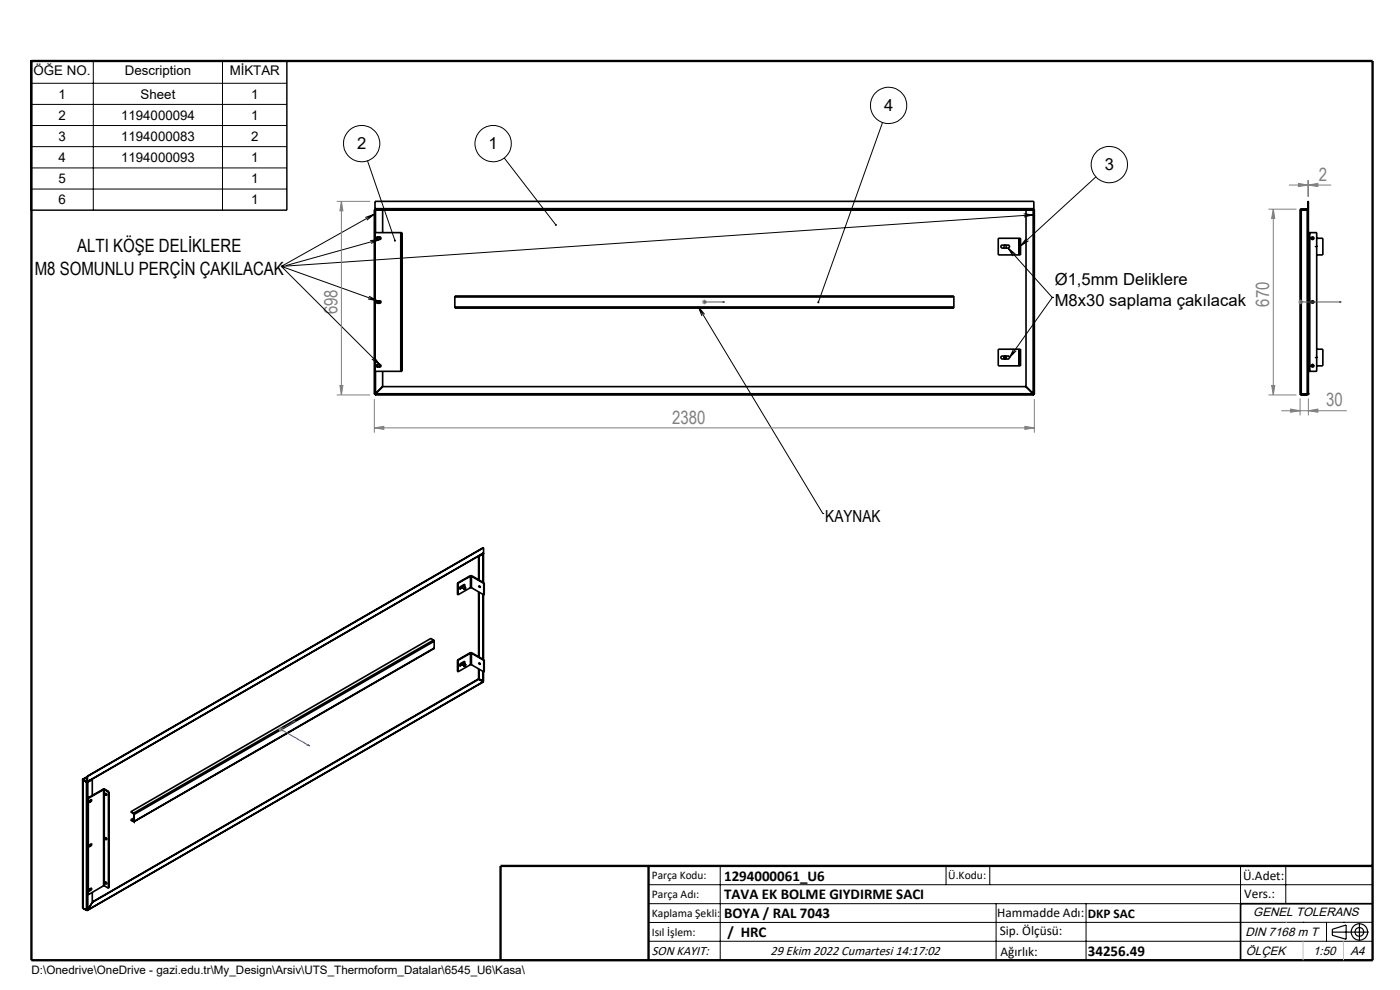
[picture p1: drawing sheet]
<svg xmlns="http://www.w3.org/2000/svg" width="297mm" height="210mm" viewBox="0 0 297 210" stroke-linecap="round" stroke-linejoin="round" font-family="sans-serif">
<g fill="none" stroke="#000" stroke-width=".35">
<path d="M79.6 44.3v.2h139.7v-.2M79.6 44.3v-1.6h139.7v1.6M79.6 44.3h139.7M79.7 49.3v-4.8h-.3v39.1M79.9 50.4l.7-.1a.27 .27 0 0 1 .2 .3 .27 .27 0 0 1-.3 .2l-.6-.1zM80.2 50.3l-.2 .1v.3l.2 .1M80.4 50.3l.2 .1v.3l-.2 .1M81.2 44.5v4.8M81.2 44.6h136.5M85 49.3h.1M85 49.3h-5.4v29.5h5.4M85 49.3v29.5"/>
<path d="M85.1 49.3h.2v29.5h-.2M85.1 49.3v29.5M212.4 52.1l1.6-.1a.33 .33 0 0 1 .1 .4 .33 .33 0 0 1-.2 .2h-1.3a.33 .33 0 0 1-.3-.2 .33 .33 0 0 1 .1-.3zM216.1 50.5h.2M216.1 54.1h.2M216.1 50.5v3.6M216.1 50.5h-4.3v3.6h4.3M216.3 50.5h.2v3.6h-.2M216.3 50.5v3.6M217.7 44.5v37.5M275.8 44.6v38.9M276 44.5l-.2 .1"/>
<path d="M276 44.5h.1M276 44.4l-.2 .2M276 44.5h1.4M276 44.4v39.4M276 44.4h1.4M277.4 44.4v.1M277.5 44.3l-.1 .1M277.5 44.3v-1.6l.1 1.6M277.5 44.3h.1M277.6 44.3l-.2 .2M277.6 49.3h.1M277.7 49.3h.1"/>
<path d="M277.7 49.3v29.5M277.8 49.3h1.5v29.5h-1.5M277.8 49.3v29.5M278.2 50.5h.5M279.3 52.2v.2M279.3 50.5h1.3v3.6h-1.3M79.7 78.8v4.7M79.9 77.4l.7-.1a.27 .27 0 0 1 .2 .3 .27 .27 0 0 1-.3 .2h-.6zM79.9 63.9l.7-.1a.27 .27 0 0 1 .2 .3 .27 .27 0 0 1-.3 .2l-.6-.1zM80.2 63.8l-.2 .1v.3l.2 .1M80.2 77.3l-.2 .1v.3l.2 .1M80.4 63.8l.2 .1v.3l-.2 .1"/>
<path d="M80.4 77.3l.2 .1v.3l-.2 .1M81.2 78.8v3.2M85 78.8h.1M96.5 65.1v.3h105.9v-.3M96.5 63v-.2h105.9v.2M96.5 63h105.9M96.5 65.1h105.9M96.5 63v2.1M202.4 63v2.1M212.4 75.6h1.6a.33 .33 0 0 1 .1 .3 .33 .33 0 0 1-.2 .3h-1.3a.33 .33 0 0 1-.3-.3 .33 .33 0 0 1 .1-.3zM216.1 77.6h.2M216.1 74.1h.2"/>
<path d="M216.1 74.1h-4.3v3.5h4.3M216.1 74.1v3.5M216.3 74.1h.2v3.5h-.2M216.3 74.1v3.5M277.6 78.8h.1M277.7 78.8h.1M278.2 77.6h.5M279.3 75.8v.1M279.3 74.1h1.3v3.5h-1.3M79.4 83.6h.2M79.6 83.8h139.7M79.6 83.6v.2"/>
<path d="M79.7 83.5l-.1 .3M79.7 83.5l-.3 .1M79.7 83.5l-.1 .1M79.7 83.5h.1M79.7 83.5h139.5M81.2 82l-1.5 1.5M81.2 82h136.5M217.7 82l1.5 1.5M219.2 83.5l.1 .3M219.2 83.5l.1 .1M219.2 83.5l.2 .1M219.2 83.5v-39h.2v39.1"/>
<path d="M219.2 83.5h.1M219.3 83.6v.2M219.3 83.6h.1M275.8 83.5l.2 .1M275.8 83.5l.2 .3M276 83.6h.1M276 83.8h1.3M276 83.6h1.4M277.6 83.5v-39h-.3v39.3M277.6 83.5l-.3 .1M277.6 83.5l-.3 .3M277.6 83.5h.1"/>
<path d="M101.5 118h.1M101.5 118l.1 5M101.5 118v5M101.7 117.9h.1M102.4 117.4h.1M102.4 117.4l-.9 .6M102.4 117.4l.1 .1M102.5 117.5v6.1M102.6 117.4l-.1 .1M102.6 117.4l-84.1 48.5M102.6 117.4v6.2M102.6 117.3v.1"/>
<path d="M102.6 116.2v1.1M102.6 116.2l-84 48.5M102.6 117.3l-84 48.5M102.6 116.2l-84.1 48.5M92 135.8l.1 .2M92 135.8l-63.7 36.7M92 135.8l-.6-.4-63.6 36.8M92.1 137.5l-63.7 36.8M92.1 136l-63.6 36.7M92.1 136v1.5M92.1 137.5l-63.6 36.7M97 123.7l.2 2.5"/>
<path d="M97 123.7h.2M97.2 123.7v2.5M97.5 124.8h.1M97.6 124.8l.1 .1M97.8 124.3v.3l.8 .4M97.9 124.6l-.3 .2M98 124.7l-.3 .2M98.1 124.2l.6 .4M98.5 124.5l.1-.3-.1-.2-.9 .5-.1 .3 .2 .1M98.5 124l-.1 .4M98.6 124.7h.2l-.2 .3-.1-.1zM99.7 138.5h.4"/>
<path d="M99.7 122.2h.4M99.7 138.5l-2.7 1.5M99.7 138.5l.1 .1M99.7 122.2l-2.7 1.5M99.7 122.2h.1M99.8 138.6h.2M99.8 124.7h.2M99.8 122.2h.2M99.8 122.2v2.5M99.8 138.6v2.4M99.8 138.6l-2.6 1.5M99.8 124.7l-2.6 1.5"/>
<path d="M99.8 122.2l-2.6 1.5M100 138.6l2.6 1.5M100 122.2v2.5M100 138.6v2.4M100 122.2l2.6 1.5M100 124.7l2.6 1.5M100.1 138.5l-.1 .1M100.1 138.5l2.6 1.5M100.1 122.2h-.1M100.1 122.2l2.6 1.5M101.5 125.5v13.8M101.6 125.6v13.8"/>
<path d="M101.6 124.3l.2 .3zM101.7 124.3l.1 .2M101.8 124.5h.1M102.5 126.1v13.8M102.6 126.2v13.7M102.6 123.7v2.5M102.7 123.7l-.1 2.5M102.7 123.7h-.1M97 140l.2 2.5M97 140l.2 .1M97.2 140.1v2.4M97.6 141.1l-.1 .1"/>
<path d="M97.6 141.1l.1 .1M97.8 140.7v.2l.7 .4M97.9 141l-.3 .1M98 141l-.3 .2M98.1 140.6l.6 .4M98.5 140.8v-.5l-.9 .5-.1 .4h.2M98.5 140.3l-.1 .4M98.6 141l.2 .1-.2 .2zM98.6 141.3h.1M98.8 141.1a.17 .17 0 0 0-.3 0 .17 .17 0 0 0 .1 .2M99.8 141h.2M99.8 141l-2.6 1.5"/>
<path d="M100 141l2.6 1.5M101.5 144h.1M101.5 144l.1 .1M101.5 144l-81.9 47.3M101.5 141.9v2.1M101.5 144l.9 .6M101.6 144.1l-82 47.3M101.6 144.1l.9 .5M101.6 141.9v2.2M101.6 140.6l.2 .3zM101.7 144.1h.1M101.7 144.1l.7 .5"/>
<path d="M101.7 140.6l.1 .3M101.8 140.9h.1M102.4 144.6h.1M102.5 144.6l-83.9 48.5M102.5 144.6l-83.8 48.4M102.5 142.4v2.2M102.6 142.5l-.1 2.1M102.6 140.1v2.4M102.7 140l-.1 .1M102.7 140l-.1 2.5M17.5 165.4l.1 27.2M17.6 165.4h.1"/>
<path d="M17.6 165.4l.7 .5M17.6 165.3v.1M17.6 165.4l.9 .5M17.6 165.3l.9 .5M17.6 165.4l.8 .4M18.3 165.9h.3M18.3 165.9v27.2l.3-.1M18.4 165.8l-.1 .1M18.4 165.8l.1 .1M18.5 165.8h.1M18.5 165.8v.1M18.5 164.8l-.9 .5"/>
<path d="M18.5 164.7h.1M18.5 164.7v1.1M18.6 165.8l-.1 .1M18.6 165.8v.1M18.6 164.7v1.1M18.6 165.9v27.1M18.7 169.4v20.4M18.8 170.1h.1M18.9 170l.1 .1M18.9 179.3l.1 .2M18.9 170h.1M18.9 179.4h.1"/>
<path d="M18.9 179.5l-.1 .1M18.9 170.1l.1 .1M18.9 179.5l.1 .1M19 170v.1M19 179.4h.1M19.1 169.9h.1M19.1 169.7v.2M19.1 179.1v.1M19.1 169.9l-.1 .1M19.1 179.2l.1 .1M19.1 179.2l-.1 .2M19.2 169.7v.2"/>
<path d="M19.2 179.1v.2M19.2 169.9l-.1 .1M19.2 179.3l-.1 .1M19.2 170h.1M19.2 170l-.3 .1M19.2 179.3l.1 .1M19.2 179.3l-.3 .2M19.3 170l.1-.4-.5 .3-.1 .3h.2M19.3 179.4l.1-.2v-.2l-.5 .3-.1 .3h.2M19.3 170l-.3 .2M19.3 179.4l-.3 .2M19.3 169.6l-.1 .4"/>
<path d="M19.3 179l-.1 .3M19.6 165.4l-1 .5M19.6 165.4v3.4M19.6 165.4l-1 .4M21.9 167.4h.3M21.9 167.4l-3.3 1.9 .1 .1M21.9 167.4l.1 .1M22 167.5h.1M22 167.5l-3.3 1.9M22 167.5v20.4M22.1 167.5v20.4M22.1 167.5l.9 .5"/>
<path d="M22.2 167.4l-.1 .1M22.2 167.4l.9 .5M22.3 168.3l.3 .1v.3l-.2-.1zM22.3 177.7h.2a.19 .19 0 0 1 .2 .2 .19 .19 0 0 1-.3 .2 .19 .19 0 0 1-.1-.3zM22.4 168.3l.2 .4M22.4 177.7l.2 .3M23 168v20.4M23.1 167.9l-.1 .1M23.1 167.9l-.1 20.5M27.8 172.2l.5 .3M27.8 172.2l.5 .4M27.8 173.9l.5 .4"/>
<path d="M27.8 173.9l.5 .3M28.3 172.5l.2 .2M28.3 172.6l.1 .1M28.3 172.5v.1M28.3 174.2v.1M28.4 174.2h-.1M28.4 174.2h.1M28.4 172.7h.1M28.4 172.7v1.5M28.4 173.5l-.6 .4M28.5 174.2l-.2 .1M28.5 172.7v1.5"/>
<path d="M17.5 192.5l.1 .1M17.6 192.6l.8 .5M17.6 192.7h.1M18.4 193.1h.1M18.6 189.7l.1 .1M18.6 193h.1M18.7 193l-.3 .1M18.9 188.8h.1M18.9 188.8l.1 .1M18.9 188.9h-.1M18.9 188.9l.1 .1M19 188.8h.1"/>
<path d="M19.1 188.6h.1M19.1 188.6l.1 .1M19.1 188.6l-.1 .2M19.2 188.5v.2M19.2 188.7l-.1 .1M19.2 188.8h.1M19.2 188.8l-.3 .1M19.3 188.8l.1-.2v-.2l-.5 .3-.1 .2 .2 .1M19.3 188.8l-.3 .2M19.3 188.4l-.1 .4M19.6 191.4h.1M19.6 189.3v2.1"/>
<path d="M19.6 191.4l-1 1.6M19.6 191.4l-.9 1.6M22 187.9h.1M22 187.9l-3.3 1.9M22.1 187.9l.9 .5M22.4 187.1l.2 .3M291.2 191.7h-28v12"/>
<circle cx="213.3" cy="52.3" r=".24"/>
<circle cx="278.4" cy="50.5" r=".26"/>
<circle cx="213.3" cy="75.8" r=".24"/>
<circle cx="213.3" cy="75.8" r=".19"/>
<circle cx="278.4" cy="64.1" r=".28"/>
<circle cx="278.4" cy="77.6" r=".26"/>
<circle cx="22.4" cy="187.3" r=".19"/>
</g>
<g fill="none" stroke="#000" stroke-width=".21">
<path d="M6.5 12.8h54.4v31.8h-54.4zM6.5 17.7h54.4M19.8 12.8v31.8M47.2 12.8v31.8M6.5 22.1h54.4M6.5 26.6h54.4M6.5 31.1h54.4M6.5 35.6h54.4M78 34.1l5.8 16.9M107 33.5l10.9 14.2M187.2 26l-13.6 38.1M232.5 37.5l-16 14.7"/>
<path d="M6.5 40.1h54.4M59.7 56.5h.1M59.7 56.5l20.4 7.3M59.7 56.5l20.8 20.8M60.7 56.3h.1M79.4 45.4l-19.7 11.1M79.4 45.4l-1.6 1.3M79.4 45.4l-1.9 .7M80.5 50.8l-19.8 5.5M80.5 50.8l-1.8 .8M80.5 50.8l-2 .2M213.9 52.6l9.3 10.5"/>
<path d="M213.9 52.6l1.5 1.3M213.9 52.6l1 1.7M217.2 45.4l2 .2M217.7 50.6l-1.2 1.6M218.2 51.1l-1.7 1.1M219.2 45.6l-159.5 10.9M219.2 45.6l-2 .4M278.3 50.5h.3M278.4 50.4v.3M279 52.3h.3M279.2 52.2v.2M78.1 63.4l2 .4"/>
<path d="M78.3 62.8l1.8 1M78.9 76.2l1.6 1.1M79.3 75.7l1.2 1.6M148.2 65.1l26.4 43.8M148.2 65.1l1.3 1.6M148.2 65.1l.7 1.9M213.1 75.8h.3M213.3 75.7v.3M215.1 74l-.9 1.8M215.6 74.4l-1.4 1.4M223.2 63.1h.1M223.2 63.1l-9 12.7"/>
<path d="M278.3 77.6h.3M278.3 64.1h.3M278.4 63.9v.3M278.4 77.5v.2M279 75.8h.3M279.2 75.7v.3M174.6 108.9h.1M137.6 187.7h153.6M137.6 191.7h153.6M137.6 199.7h153.6M152.8 183.7v20M200.7 183.7v4"/>
<path d="M210 183.7v4M211.3 191.7v12M230.4 191.7v12M263.2 183.7v20M272.8 183.7v8M276.4 195.6h.1M281.4 195.6v4.1M285 195.6h.1M291.2 195.6l-153.6 .1"/>
<circle cx="76.7" cy="30.5" r="3.8"/>
<circle cx="104.6" cy="30.5" r="3.8"/>
<circle cx="188.5" cy="22.4" r="3.9"/>
<circle cx="235.3" cy="34.9" r="3.8"/>
</g>
<g fill="none" stroke="#000" stroke-width=".25">
<path d="M282.6 197.7h7.8M282.6 197.1l3-.9v3l-3-.8zM288.4 195.8v3.8M106.2 203.7h185"/>
<circle cx="288.4" cy="197.7" r="1.74"/>
<circle cx="288.4" cy="197.7" r=".93"/>
</g>
<path d="M149.3 64.1h.2zM149.4 64.1h.1M149.4 64.1h4.3M153.7 64.1h-.4h.4M275.8 64.1h.2zM275.9 64.1h.1M275.9 64.1h8.6M284.5 64.1h-.4h.4M62.2 153.1l.4-.1-.2 .2zM62.6 153l-3 1.7 6.1 3.5M65.3 158.1l.1-.1 .3 .2z" fill="none" stroke="#00f" stroke-width=".21"/>
<g fill="none" stroke="#808080" stroke-width=".21">
<path d="M273.4 39.3h9M275.4 38.9l2.1 .4-2.1 .3zM277.5 38.2v3.5M277.6 39.3l2-.4v.7zM277.6 38.2v3.5M71.4 42.7h7.1M72.4 42.7l.3 2h-.6zM72.4 42.7v41.1M269.1 44.4h5.9M270.1 44.4v39.4M270.1 44.4l.3 1.9h-.6zM148.9 64.1h1"/>
<path d="M149.1 63.7l.7 .7M149.4 63.6v.9M149.8 63.7l-.7 .7M275.4 64.1h1M275.6 63.7l.7 .7M275.9 63.6v.9M276.3 63.7l-.7 .7M71.4 83.8h7.1M72.1 81.8h.6l-.3 2zM79.4 90.8l2-.4v.7zM79.4 84.7v7.1M79.4 90.8h140"/>
<path d="M217.4 90.4l2 .4-2 .3zM219.4 84.7v7.1M269.1 83.8h5.9M269.8 81.8h.6l-.3 2zM271.8 87.1h13.9M273.8 86.8l2 .3-2 .3zM275.8 84.5v3.6M277.6 87.1l2-.3v.6zM277.6 84.5v3.6M59.1 154.7h1M59.2 154.4l.7 .7M59.6 154.2v1"/>
<path d="M59.9 154.4l-.7 .7"/>
</g>
<g fill="none" stroke="#000" stroke-width=".21" stroke-dasharray="15.2 1.3 1.3 1.3" stroke-linecap="butt">
<path d="M278.2 50.5h-.1M278.5 50.2v-.1M278.5 50.8v.1M278.8 50.5h.1M278.9 52.3h-.1M279.2 52v-.1M213 75.8h-.1M213.3 75.5v-.1M213.3 76.1v.1M278.2 77.6h-.1M278.2 64h-.1M278.5 77.3v-.1"/>
<path d="M278.5 77.9v.1M278.5 63.8v-.2M278.5 64.3v.2M278.8 77.6h.1M278.8 64h.1M278.9 75.8h-.1"/>
</g>
<path d="M213 52.3h-.1M213.3 52v-.1M213.3 52.6v.1" fill="none" stroke="#808000" stroke-width=".21" stroke-dasharray="15.2 1.3 1.3 1.3" stroke-linecap="butt"/>
<path d="M213.1 52.3h.3M213.3 52.2v.2" fill="none" stroke="#808000" stroke-width=".21"/>
<path d="M6.7 12.9h284.5v190.8h-284.5zM137.6 183.7v20M291.2 183.7h-185v20" fill="none" stroke="#000" stroke-width=".5"/>
<path d="M276.4 199.7v4M285 199.7v4" fill="none" stroke="#c0c0c0" stroke-width=".21"/>
<path d="M272.8 195.6h.1" fill="none" stroke="#c0c0c0" stroke-width=".25"/>
<path d="M117.8 47.5v.4h.3l-.2-.2 .2 .1v-.2zM83.6 50.9v.3l.3 .1-.1-.3 .1 .3 .1-.1a.23 .23 0 0 0-.1-.3 .23 .23 0 0 0-.3 0zM173.4 64l.1 .3 .1-.2-.1 .2a.22 .22 0 0 0 .3-.2 .22 .22 0 0 0-.4-.1z" fill="#000"/>
<g fill="#00f">
<path d="M153.3 64.1h.4zM149.3 64.1h.2z"/>
<path d="M275.8 64.1h.2zM284.1 64.1h.4z"/>
<path d="M62.2 153.1l.2 .1 .2-.2zM65.3 158.1l.4 .1-.3-.2z"/>
</g>
<g fill="#808080">
<path d="M277.6 87.1l2-.3v.6zM273.8 86.8l2 .3-2 .3z"/>
<path d="M79.4 90.8l2-.4v.7zM217.4 90.4l2 .4-2 .3z"/>
<path d="M275.4 38.9l2.1 .4-2.1 .3zM277.6 39.3l2-.4v.7z"/>
<path d="M72.1 81.8h.6l-.3 2zM72.4 42.7l.3 2h-.6z"/>
<path d="M270.1 44.4l.3 1.9h-.6zM269.8 81.8h.6l-.3 2z"/>
</g>
<g font-size="3.9" fill="#808080">
<text x="279.8" y="38.4">2</text>
<text x="269.3" y="65.1" transform="rotate(-90 269.3 65.1)">670</text>
<text x="71.6" y="66.7" transform="rotate(-90 71.6 66.7)">698</text>
<text x="142.6" y="89.9">2380</text>
<text x="281.3" y="86.2">30</text>
</g>
<g font-size="3.9">
<text x="16.4" y="53.4">ALTI KÖŞE DELİKLERE</text>
<text x="7.4" y="58.3">M8 SOMUNLU PERÇİN ÇAKILACAK</text>
</g>
<g font-size="3.5">
<text x="187.5" y="23.5">4</text>
<text x="75.8" y="31.6">2</text>
<text x="103.7" y="31.6">1</text>
<text x="234.4" y="36">3</text>
<text x="223.8" y="60.4">Ø1,5mm Deliklere</text>
<text x="223.8" y="64.9">M8x30 saplama çakılacak</text>
<text x="175.1" y="110.7">KAYNAK</text>
</g>
<g font-size="3.2">
<text x="153.6" y="190.8">TAVA EK BOLME GIYDIRME SACI</text>
<text x="153.6" y="186.8">1294000061_U6</text>
<text x="153.6" y="194.8">BOYA / RAL 7043</text>
<text x="154.3" y="198.8">/ HRC</text>
<text x="230.8" y="202.8">34256.49</text>
</g>
<g font-size="2.8">
<text x="7.1" y="16">ÖĞE NO.</text>
<text x="26.5" y="16">Description</text>
<text x="48.7" y="16">MİKTAR</text>
<text x="12.4" y="20.9">1</text>
<text x="29.8" y="20.9">Sheet</text>
<text x="53.3" y="20.9">1</text>
<text x="12.4" y="25.4">2</text>
<text x="12.4" y="29.9">3</text>
<text x="25.7" y="25.4">1194000094</text>
<text x="25.7" y="29.9">1194000083</text>
<text x="53.3" y="25.4">1</text>
<text x="53.3" y="29.9">2</text>
<text x="12.4" y="34.4">4</text>
<text x="25.7" y="34.4">1194000093</text>
<text x="53.3" y="34.4">1</text>
<text x="12.4" y="38.9">5</text>
<text x="53.3" y="38.9">1</text>
<text x="12.4" y="43.4">6</text>
<text x="53.3" y="43.4">1</text>
<text x="263.7" y="186.7">Ü.Adet:</text>
<text x="263.9" y="190.5">Vers.:</text>
<text x="211.5" y="194.5">Hammadde Adı:</text>
<text x="230.8" y="194.7">DKP SAC</text>
<text x="138.3" y="202.6">SON KAYIT:</text>
<text x="163.5" y="202.6">29 Ekim 2022 Cumartesi 14:17:02</text>
<text x="212.1" y="198.4">Sip. Ölçüsü:</text>
<text x="212.2" y="202.7">Ağırlık:</text>
</g>
<g font-size="2.6">
<text x="265.9" y="194.4">GENEL TOLERANS</text>
<text x="264.2" y="198.5">DIN 7168 m T</text>
<text x="264.3" y="202.6">ÖLÇEK</text>
<text x="278.5" y="202.6">1:50</text>
<text x="286.5" y="202.6">A4</text>
</g>
<g font-size="2.5">
<text x="138.3" y="186.4">Parça Kodu:</text>
<text x="138.3" y="190.5">Parça Adı:</text>
<text x="201.2" y="186.5">Ü.Kodu:</text>
<text x="138.3" y="194.5">Kaplama Şekli:</text>
<text x="138.3" y="198.6">Isıl İşlem:</text>
<text x="6.7" y="206.7">D:\Onedrive\OneDrive - gazi.edu.tr\My_Design\Arsiv\UTS_Thermoform_Datalar\6545_U6\Kasa\</text>
</g>
</svg>
